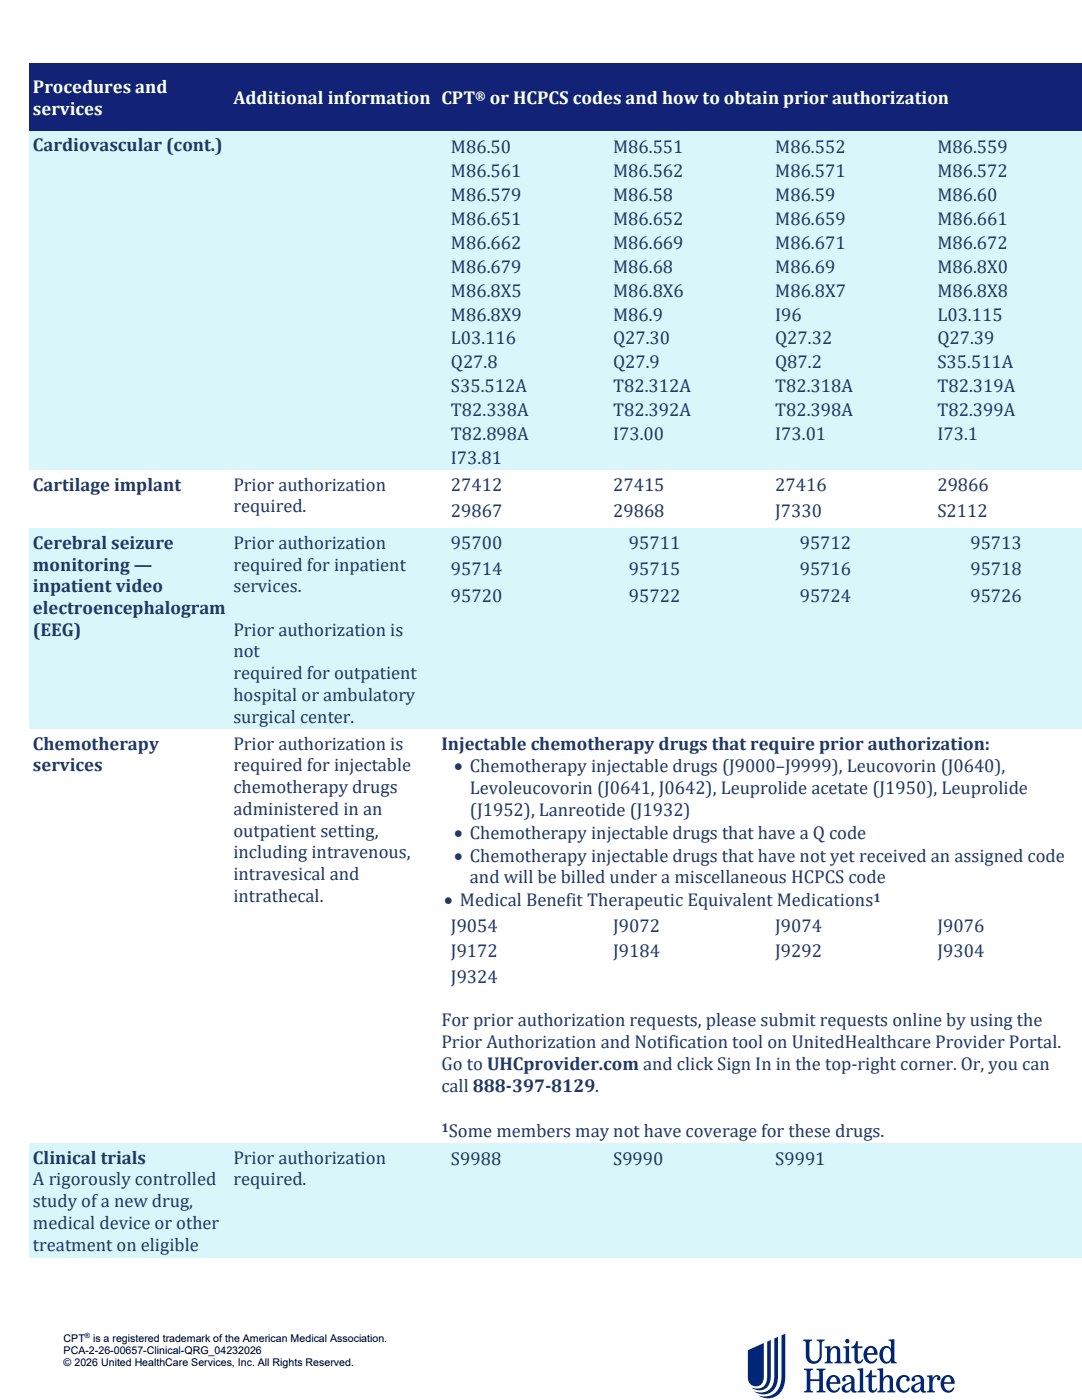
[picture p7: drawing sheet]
<svg xmlns="http://www.w3.org/2000/svg" width="216mm" height="279mm" viewBox="0 0 216 279" stroke-linecap="round" stroke-linejoin="round" font-family="sans-serif">
<g fill="#002677">
<path d="M160.2 267.3h1.8v.3a.45 .45 0 0 0-.5 .4v2.4a1.04 1.04 0 0 0 1 1.3 1.04 1.04 0 0 0 1-1.3v-2.3a.51 .51 0 0 0-.5-.5v-.3h1.5v.3a.51 .51 0 0 0-.5 .5v2.4a1.59 1.59 0 0 1-1.6 1.7 1.59 1.59 0 0 1-1.6-1.7v-2.5a.45 .45 0 0 0-.6-.4z"/>
<path d="M160.4 273.1h1.8v.3a.45 .45 0 0 0-.5 .4v1.5h1.8v-1.5a.44 .44 0 0 0-.6-.4v-.3h1.8v.3a.44 .44 0 0 0-.5 .4v3.4a.44 .44 0 0 0 .5 .4v.3h-1.8v-.3a.44 .44 0 0 0 .6-.4v-1.6h-1.8v1.6a.45 .45 0 0 0 .5 .4v.3h-1.8v-.3a.45 .45 0 0 0 .6-.4v-3.4a.45 .45 0 0 0-.6-.4z"/>
<path d="M164.5 268.7l1.2-.1v.8a1 1 0 0 1 1.1-.8 1 1 0 0 1 .9 1v1.8a.39 .39 0 0 0 .4 .5v.2h-1.6v-.2a.39 .39 0 0 0 .5-.5v-1.7a.58 .58 0 0 0-.5-.7 .58 .58 0 0 0-.7 .5l-.1 .4a2.06 2.06 0 0 0 .2 1.9l.3 .1v.2h-1.7v-.2a.39 .39 0 0 0 .5-.5v-2l-.1-.4h-.4z"/>
<path d="M170.8 267.7h.4v1h.9v.4h-.9v2.2l.1 .3a.48 .48 0 0 0 .7-.4l.3 .1a.88 .88 0 0 1-.9 .9 .88 .88 0 0 1-.9-.9v-2.2h-.6v-.3a1.21 1.21 0 0 0 .9-1.1z"/>
<path d="M168.2 268.7l1.2-.1v2.8a.39 .39 0 0 0 .5 .5v.2h-1.6v-.2a.39 .39 0 0 0 .5-.5l-.1-2.3-.5-.1z"/>
<path d="M184.9 274.5l1.2-.1v.7a.77 .77 0 0 1 .8-.7 .77 .77 0 0 1 .7 .9 .36 .36 0 0 1-.6 .1 .36 .36 0 0 1 .1-.6 .75 .75 0 0 0-1 .8 2.08 2.08 0 0 0 .2 2l.3 .1v.2h-1.7v-.2l.3-.1 .2-.4v-2l-.1-.4h-.4z"/>
<path d="M173.6 273.5h.4v1h.9v.4h-.9v2.1l.1 .4a.48 .48 0 0 0 .7-.4l.3 .1a.88 .88 0 0 1-.9 .9 .88 .88 0 0 1-.9-.9v-2.2h-.6v-.3a1.22 1.22 0 0 0 .9-1.1z"/>
<path d="M179.2 274.9a1.22 1.22 0 0 1 1.4-.5 1.22 1.22 0 0 1 .9 1.1 .36 .36 0 0 1-.6 .1 .36 .36 0 0 1 .1-.6l-.2-.1a.88 .88 0 0 0-1.2 .8 1.22 1.22 0 0 0 1.1 1.8l.6-.6 .3 .1a1.39 1.39 0 0 1-1.5 .9 1.39 1.39 0 0 1-1.2-1.3 2.02 2.02 0 0 1 .3-1.7z"/>
<path d="M171.1 273.2l1.1-.1v4.1l.2 .4 .3 .1v.2h-1.6v-.2l.3-.1 .2-.4v-3.4l-.2-.4h-.3z"/>
<path d="M175.1 273.2l1.1-.1v2.1a1 1 0 0 1 1.1-.8 1 1 0 0 1 .9 1v1.8l.2 .4 .3 .1v.2h-1.7v-.2l.3-.1 .2-.4v-1.7a.58 .58 0 0 0-.5-.7 .58 .58 0 0 0-.6 .5l-.1 .4a2.06 2.06 0 0 0 .1 1.9l.3 .1v.2h-1.6v-.2l.3-.1 .1-.4v-3.4l-.1-.4h-.3z"/>
<path d="M149.2 269.5v5.4a1.61 1.61 0 0 0 1.7 1.8 1.61 1.61 0 0 0 1.5-1.9v-6.8zM153.1 267.7l.7-.3v7.1a2.5 2.5 0 0 1-2.3 3l-.8-.2-.8-.4a2.2 2.2 0 0 0 2.3-.2 2.2 2.2 0 0 0 .9-2.1zM154.5 267.1l.7-.3v7.8a3.1 3.1 0 0 1-2.9 3.7l-.8-.1-1.1-.5a2.85 2.85 0 0 0 3.1-.3 2.85 2.85 0 0 0 1-2.9zM155.9 266.5l.8-.3v8.5a4 4 0 0 1-2.7 4.3h-1.6l-1.1-.5a3.4 3.4 0 0 0 4.6-3z"/>
<path d="M173.3 269.3a.55 .55 0 0 1 .9-.1l.2 .8h-1.4zM172.7 269.1a1.77 1.77 0 0 0-.3 2.1 1.77 1.77 0 0 0 1.8 .9 1.31 1.31 0 0 0 .9-.9l-.3-.1a.88 .88 0 0 1-1 .6 .88 .88 0 0 1-.8-.9v-.4h2.1a1.39 1.39 0 0 0-.7-1.6 1.39 1.39 0 0 0-1.7 .3z"/>
<path d="M176.5 269.2a.76 .76 0 0 1 .9-.1 .76 .76 0 0 1 .4 .8 1.37 1.37 0 0 1-.8 1.9 1.39 1.39 0 0 1-.8-1.9zM177.3 267.4v.2l.5 .2v1.4a1.23 1.23 0 0 0-1.4-.5 1.23 1.23 0 0 0-.9 1.2 1.55 1.55 0 0 0 .3 1.7 1.55 1.55 0 0 0 1.6 .4l.4-.5v.6h1.1v-.2a.39 .39 0 0 1-.4-.5v-4.1z"/>
<path d="M188.6 275.1a.55 .55 0 0 1 1-.1l.2 .8h-1.4zM188.1 274.9a1.77 1.77 0 0 0-.3 2.1 1.77 1.77 0 0 0 1.8 .9 1.31 1.31 0 0 0 .9-.9l-.3-.1a.88 .88 0 0 1-1 .6 .88 .88 0 0 1-.8-.9v-.4h2.1a1.39 1.39 0 0 0-.7-1.6 1.39 1.39 0 0 0-1.7 .3z"/>
<path d="M182.7 276.6l1-.5a1.21 1.21 0 0 1-.7 1.5 .54 .54 0 0 1-.5-.4 .54 .54 0 0 1 .2-.6zM182.1 274.8a.54 .54 0 0 0 0 .9 .36 .36 0 0 0 .5-.2 .36 .36 0 0 0-.2-.5 .74 .74 0 0 1 1-.2 .74 .74 0 0 1 .3 .9 2.7 2.7 0 0 0-1.9 1.1 .96 .96 0 0 0 .7 1.2 .96 .96 0 0 0 1.2-.7v.1a.72 .72 0 0 0 1.1 .5v-.2l-.3-.1-.1-.3v-1.7a1.28 1.28 0 0 0-.9-1.2 1.28 1.28 0 0 0-1.4 .4z"/>
<path d="M168.8 276.6l1.1-.5a1.21 1.21 0 0 1-.8 1.5 .54 .54 0 0 1-.5-.4 .54 .54 0 0 1 .2-.6zM168.3 274.8a.54 .54 0 0 0-.1 .9 .36 .36 0 0 0 .5-.2 .36 .36 0 0 0-.1-.5 .74 .74 0 0 1 .9-.2 .74 .74 0 0 1 .4 .9 2.73 2.73 0 0 0-1.9 1.1 .96 .96 0 0 0 .7 1.2 .96 .96 0 0 0 1.1-.7v.1a.72 .72 0 0 0 1.1 .5v-.2l-.2-.1-.2-.3v-1.7a1.27 1.27 0 0 0-.8-1.2 1.27 1.27 0 0 0-1.4 .4z"/>
<path d="M165.8 275.1a.55 .55 0 0 1 1-.1l.2 .8h-1.4zM165.3 274.9a1.77 1.77 0 0 0-.3 2.1 1.77 1.77 0 0 0 1.8 .9 1.32 1.32 0 0 0 .8-.9l-.3-.1a.88 .88 0 0 1-.9 .6 .88 .88 0 0 1-.8-.9v-.4h2.1a1.39 1.39 0 0 0-.7-1.6 1.39 1.39 0 0 0-1.7 .3z"/>
<circle cx="169.1" cy="267.7" r=".44"/>
</g>
<g fill="#122377">
<path d="M5.8 12.7h40v13.5h-40z" fill-rule="evenodd"/>
<path d="M6.6 15.1h38.4v4.3h-38.4z" fill-rule="evenodd"/>
<path d="M6.6 19.4h38.4v4.4h-38.4z" fill-rule="evenodd"/>
<path d="M45.8 12.7h41.5v13.5h-41.5z" fill-rule="evenodd"/>
<path d="M46.6 17.3h40v4.3h-40z" fill-rule="evenodd"/>
<path d="M5.8 12.7h40v.5h-40z" fill-rule="evenodd"/>
<path d="M45.8 12.7h41.5v.5h-41.5z" fill-rule="evenodd"/>
<path d="M5.8 25.7h40v.5h-40z" fill-rule="evenodd"/>
<path d="M45.8 25.7h41.5v.5h-41.5z" fill-rule="evenodd"/>
</g>
<g fill="#122377">
<path d="M87.3 12.7h128.6v13.5h-128.6z"/>
<path d="M88.1 17.3h127.8v4.3h-127.8z"/>
<path d="M87.3 12.7h128.6v.5h-128.6z"/>
<path d="M87.3 25.7h128.6v.5h-128.6z"/>
</g>
<g fill="#d9f6fa">
<path d="M5.8 26.2h40v67.7h-40z" fill-rule="evenodd"/>
<path d="M6.6 31h38.4v4.4h-38.4z" fill-rule="evenodd"/>
<path d="M6.6 35.4h38.4v4.3h-38.4z" fill-rule="evenodd"/>
<path d="M6.6 39.7h38.4v4.3h-38.4z" fill-rule="evenodd"/>
<path d="M45.8 26.2h41.5v67.7h-41.5z" fill-rule="evenodd"/>
<path d="M88.1 26.7h32.3v4.8h-32.3z" fill-rule="evenodd"/>
<path d="M120.4 26.7h32.4v4.8h-32.4z" fill-rule="evenodd"/>
<path d="M152.8 26.7h32.3v4.8h-32.3z" fill-rule="evenodd"/>
<path d="M88.1 31.5h32.3v4.7h-32.3z" fill-rule="evenodd"/>
<path d="M120.4 31.5h32.4v4.7h-32.4z" fill-rule="evenodd"/>
<path d="M152.8 31.5h32.3v4.7h-32.3z" fill-rule="evenodd"/>
<path d="M88.1 36.2h32.3v4.8h-32.3z" fill-rule="evenodd"/>
<path d="M120.4 36.2h32.4v4.8h-32.4z" fill-rule="evenodd"/>
<path d="M152.8 36.2h32.3v4.8h-32.3z" fill-rule="evenodd"/>
<path d="M88.1 41h32.3v4.7h-32.3z" fill-rule="evenodd"/>
<path d="M120.4 41h32.4v4.7h-32.4z" fill-rule="evenodd"/>
<path d="M152.8 41h32.3v4.7h-32.3z" fill-rule="evenodd"/>
<path d="M88.1 45.7h32.3v4.8h-32.3z" fill-rule="evenodd"/>
<path d="M120.4 45.7h32.4v4.8h-32.4z" fill-rule="evenodd"/>
<path d="M152.8 45.7h32.3v4.8h-32.3z" fill-rule="evenodd"/>
<path d="M88.1 50.5h32.3v4.8h-32.3z" fill-rule="evenodd"/>
<path d="M120.4 50.5h32.4v4.8h-32.4z" fill-rule="evenodd"/>
<path d="M152.8 50.5h32.3v4.8h-32.3z" fill-rule="evenodd"/>
<path d="M88.1 55.3h32.3v4.7h-32.3z" fill-rule="evenodd"/>
<path d="M120.4 55.3h32.4v4.7h-32.4z" fill-rule="evenodd"/>
<path d="M152.8 55.3h32.3v4.7h-32.3z" fill-rule="evenodd"/>
<path d="M88.1 60h32.3v4.8h-32.3z" fill-rule="evenodd"/>
<path d="M120.4 60h32.4v4.8h-32.4z" fill-rule="evenodd"/>
<path d="M152.8 60h32.3v4.8h-32.3z" fill-rule="evenodd"/>
<path d="M88.1 64.8h32.3v4.8h-32.3z" fill-rule="evenodd"/>
<path d="M120.4 64.8h32.4v4.8h-32.4z" fill-rule="evenodd"/>
<path d="M152.8 64.8h32.3v4.8h-32.3z" fill-rule="evenodd"/>
<path d="M88.1 69.6h32.3v4.7h-32.3z" fill-rule="evenodd"/>
<path d="M120.4 69.6h32.4v4.7h-32.4z" fill-rule="evenodd"/>
<path d="M152.8 69.6h32.3v4.7h-32.3z" fill-rule="evenodd"/>
<path d="M88.1 74.3h32.3v4.8h-32.3z" fill-rule="evenodd"/>
<path d="M120.4 74.3h32.4v4.8h-32.4z" fill-rule="evenodd"/>
<path d="M152.8 74.3h32.3v4.8h-32.3z" fill-rule="evenodd"/>
<path d="M88.1 79.1h32.3v4.7h-32.3z" fill-rule="evenodd"/>
<path d="M120.4 79.1h32.4v4.7h-32.4z" fill-rule="evenodd"/>
<path d="M152.8 79.1h32.3v4.7h-32.3z" fill-rule="evenodd"/>
<path d="M88.1 83.8h32.3v4.8h-32.3z" fill-rule="evenodd"/>
<path d="M120.4 83.8h32.4v4.8h-32.4z" fill-rule="evenodd"/>
<path d="M152.8 83.8h32.3v4.8h-32.3z" fill-rule="evenodd"/>
<path d="M88.1 88.6h32.3v4.8h-32.3z" fill-rule="evenodd"/>
<path d="M120.4 88.6h32.4v4.8h-32.4z" fill-rule="evenodd"/>
<path d="M152.8 88.6h32.3v4.8h-32.3z" fill-rule="evenodd"/>
<path d="M5.8 26.2h40v.5h-40z" fill-rule="evenodd"/>
<path d="M45.8 26.2h41.5v.5h-41.5z" fill-rule="evenodd"/>
<path d="M5.8 93.4h40v.5h-40z" fill-rule="evenodd"/>
<path d="M45.8 93.4h41.5v.5h-41.5z" fill-rule="evenodd"/>
</g>
<g fill="#d9f6fa">
<path d="M6.6 26.7h38.4v4.3h-38.4z"/>
<path d="M87.3 26.2h128.6v67.7h-128.6z"/>
<path d="M90 27.1h28.5v4.4h-28.5z"/>
<path d="M122.3 27.1h28.6v4.4h-28.6z"/>
<path d="M154.7 27.1h28.5v4.4h-28.5z"/>
<path d="M185.1 26.7h30.8v4.8h-30.8z"/>
<path d="M187 27.1h28.6v4.4h-28.6z"/>
<path d="M90 31.9h28.5v4.3h-28.5z"/>
<path d="M122.3 31.9h28.6v4.3h-28.6z"/>
<path d="M154.7 31.9h28.5v4.3h-28.5z"/>
<path d="M185.1 31.5h30.8v4.7h-30.8z"/>
<path d="M187 31.9h28.6v4.3h-28.6z"/>
<path d="M90 36.6h28.5v4.4h-28.5z"/>
<path d="M122.3 36.6h28.6v4.4h-28.6z"/>
<path d="M154.7 36.6h28.5v4.4h-28.5z"/>
<path d="M185.1 36.2h30.8v4.8h-30.8z"/>
<path d="M187 36.6h28.6v4.4h-28.6z"/>
<path d="M90 41.4h28.5v4.3h-28.5z"/>
<path d="M122.3 41.4h28.6v4.3h-28.6z"/>
<path d="M154.7 41.4h28.5v4.3h-28.5z"/>
<path d="M185.1 41h30.8v4.7h-30.8z"/>
<path d="M187 41.4h28.6v4.3h-28.6z"/>
<path d="M90 46.2h28.5v4.3h-28.5z"/>
<path d="M122.3 46.2h28.6v4.3h-28.6z"/>
<path d="M154.7 46.2h28.5v4.3h-28.5z"/>
<path d="M185.1 45.7h30.8v4.8h-30.8z"/>
<path d="M187 46.2h28.6v4.3h-28.6z"/>
<path d="M90 50.9h28.5v4.4h-28.5z"/>
<path d="M122.3 50.9h28.6v4.4h-28.6z"/>
<path d="M154.7 50.9h28.5v4.4h-28.5z"/>
<path d="M185.1 50.5h30.8v4.8h-30.8z"/>
<path d="M187 50.9h28.6v4.4h-28.6z"/>
<path d="M90 55.7h28.5v4.3h-28.5z"/>
<path d="M122.3 55.7h28.6v4.3h-28.6z"/>
<path d="M154.7 55.7h28.5v4.3h-28.5z"/>
<path d="M185.1 55.3h30.8v4.7h-30.8z"/>
<path d="M187 55.7h28.6v4.3h-28.6z"/>
<path d="M90 60.5h28.5v4.3h-28.5z"/>
<path d="M122.3 60.5h28.6v4.3h-28.6z"/>
<path d="M154.7 60.5h28.5v4.3h-28.5z"/>
<path d="M185.1 60h30.8v4.8h-30.8z"/>
<path d="M187 60.5h28.6v4.3h-28.6z"/>
<path d="M90 65.2h28.5v4.4h-28.5z"/>
<path d="M122.3 65.2h28.6v4.4h-28.6z"/>
<path d="M154.7 65.2h28.5v4.4h-28.5z"/>
<path d="M185.1 64.8h30.8v4.8h-30.8z"/>
<path d="M187 65.2h28.6v4.4h-28.6z"/>
<path d="M90 70h28.5v4.3h-28.5z"/>
<path d="M122.3 70h28.6v4.3h-28.6z"/>
<path d="M154.7 70h28.5v4.3h-28.5z"/>
<path d="M185.1 69.6h30.8v4.7h-30.8z"/>
<path d="M187 70h28.6v4.3h-28.6z"/>
<path d="M90 74.7h28.5v4.4h-28.5z"/>
<path d="M122.3 74.7h28.6v4.4h-28.6z"/>
<path d="M154.7 74.7h28.5v4.4h-28.5z"/>
<path d="M185.1 74.3h30.8v4.8h-30.8z"/>
<path d="M187 74.7h28.6v4.4h-28.6z"/>
<path d="M90 79.5h28.5v4.3h-28.5z"/>
<path d="M122.3 79.5h28.6v4.3h-28.6z"/>
<path d="M154.7 79.5h28.5v4.3h-28.5z"/>
<path d="M185.1 79.1h30.8v4.7h-30.8z"/>
<path d="M187 79.5h28.6v4.3h-28.6z"/>
<path d="M90 84.3h28.5v4.3h-28.5z"/>
<path d="M122.3 84.3h28.6v4.3h-28.6z"/>
<path d="M154.7 84.3h28.5v4.3h-28.5z"/>
<path d="M185.1 83.8h30.8v4.8h-30.8z"/>
<path d="M187 84.3h28.6v4.3h-28.6z"/>
<path d="M90 89h28.5v4.4h-28.5z"/>
<path d="M185.1 88.6h30.8v4.8h-30.8z"/>
<path d="M87.3 26.2h128.6v.5h-128.6z"/>
<path d="M87.3 93.4h128.6v.5h-128.6z"/>
</g>
<g fill="#fff">
<path d="M5.8 93.9h40v11.6h-40z" fill-rule="evenodd"/>
<path d="M6.6 98.7h38.4v4.4h-38.4z" fill-rule="evenodd"/>
<path d="M45.8 93.9h41.5v11.6h-41.5z" fill-rule="evenodd"/>
<path d="M46.6 98.7h40v4.4h-40z" fill-rule="evenodd"/>
<path d="M88.1 94.4h32.3v5.3h-32.3z" fill-rule="evenodd"/>
<path d="M120.4 94.4h32.4v5.3h-32.4z" fill-rule="evenodd"/>
<path d="M152.8 94.4h32.3v5.3h-32.3z" fill-rule="evenodd"/>
<path d="M88.1 99.7h32.3v5.3h-32.3z" fill-rule="evenodd"/>
<path d="M120.4 99.7h32.4v5.3h-32.4z" fill-rule="evenodd"/>
<path d="M152.8 99.7h32.3v5.3h-32.3z" fill-rule="evenodd"/>
<path d="M5.8 93.9h40v.5h-40z" fill-rule="evenodd"/>
<path d="M45.8 93.9h41.5v.5h-41.5z" fill-rule="evenodd"/>
<path d="M5.8 105h40v.5h-40z" fill-rule="evenodd"/>
<path d="M45.8 105h41.5v.5h-41.5z" fill-rule="evenodd"/>
</g>
<g fill="#fff">
<path d="M6.6 94.4h38.4v4.3h-38.4z"/>
<path d="M46.6 94.4h40v4.3h-40z"/>
<path d="M87.3 93.9h128.6v11.6h-128.6z"/>
<path d="M90 94.4h28.5v4.3h-28.5z"/>
<path d="M122.3 94.4h28.6v4.3h-28.6z"/>
<path d="M154.7 94.4h28.5v4.3h-28.5z"/>
<path d="M185.1 94.4h30.8v5.3h-30.8z"/>
<path d="M187 94.4h28.6v4.3h-28.6z"/>
<path d="M90 99.7h28.5v4.3h-28.5z"/>
<path d="M122.3 99.7h28.6v4.3h-28.6z"/>
<path d="M154.7 99.7h28.5v4.3h-28.5z"/>
<path d="M185.1 99.7h30.8v5.3h-30.8z"/>
<path d="M187 99.7h28.6v4.3h-28.6z"/>
<path d="M87.3 93.9h128.6v.5h-128.6z"/>
<path d="M87.3 105h128.6v.5h-128.6z"/>
</g>
<g fill="#d9f6fa">
<path d="M5.8 105.5h40v40.1h-40z" fill-rule="evenodd"/>
<path d="M6.6 110.3h38.4v4.4h-38.4z" fill-rule="evenodd"/>
<path d="M6.6 114.7h38.4v4.3h-38.4z" fill-rule="evenodd"/>
<path d="M6.6 119h38.4v4.4h-38.4z" fill-rule="evenodd"/>
<path d="M6.6 123.4h38.4v4.3h-38.4z" fill-rule="evenodd"/>
<path d="M45.8 105.5h41.5v40.1h-41.5z" fill-rule="evenodd"/>
<path d="M46.6 110.3h40v4.4h-40z" fill-rule="evenodd"/>
<path d="M46.6 114.7h40v4.3h-40z" fill-rule="evenodd"/>
<path d="M46.6 119h40v4.4h-40z" fill-rule="evenodd"/>
<path d="M46.6 123.4h40v4.3h-40z" fill-rule="evenodd"/>
<path d="M46.6 127.7h40v4.3h-40z" fill-rule="evenodd"/>
<path d="M46.6 132h40v4.4h-40z" fill-rule="evenodd"/>
<path d="M46.6 136.4h40v4.3h-40z" fill-rule="evenodd"/>
<path d="M88.1 106h35.5v5.3h-35.5z" fill-rule="evenodd"/>
<path d="M123.6 106h34.1v5.3h-34.1z" fill-rule="evenodd"/>
<path d="M157.7 106h34v5.3h-34z" fill-rule="evenodd"/>
<path d="M88.1 111.3h35.5v5.3h-35.5z" fill-rule="evenodd"/>
<path d="M123.6 111.3h34.1v5.3h-34.1z" fill-rule="evenodd"/>
<path d="M157.7 111.3h34v5.3h-34z" fill-rule="evenodd"/>
<path d="M88.1 116.6h35.5v5.3h-35.5z" fill-rule="evenodd"/>
<path d="M123.6 116.6h34.1v5.3h-34.1z" fill-rule="evenodd"/>
<path d="M157.7 116.6h34v5.3h-34z" fill-rule="evenodd"/>
<path d="M5.8 105.5h40v.5h-40z" fill-rule="evenodd"/>
<path d="M45.8 105.5h41.5v.5h-41.5z" fill-rule="evenodd"/>
<path d="M5.8 145.1h40v.5h-40z" fill-rule="evenodd"/>
<path d="M45.8 145.1h41.5v.5h-41.5z" fill-rule="evenodd"/>
</g>
<g fill="#d9f6fa">
<path d="M6.6 106h38.4v4.3h-38.4z"/>
<path d="M46.6 106h40v4.3h-40z"/>
<path d="M46.6 140.7h40v4.4h-40z"/>
<path d="M87.3 105.5h128.6v40.1h-128.6z"/>
<path d="M90 106h31.7v4.3h-31.7z"/>
<path d="M125.5 106h30.3v4.3h-30.3z"/>
<path d="M159.6 106h30.2v4.3h-30.2z"/>
<path d="M191.7 106h24.2v5.3h-24.2z"/>
<path d="M193.6 106h22v4.3h-22z"/>
<path d="M90 111.3h31.7v4.3h-31.7z"/>
<path d="M125.5 111.3h30.3v4.3h-30.3z"/>
<path d="M159.6 111.3h30.2v4.3h-30.2z"/>
<path d="M191.7 111.3h24.2v5.3h-24.2z"/>
<path d="M193.6 111.3h22v4.3h-22z"/>
<path d="M90 116.6h31.7v4.3h-31.7z"/>
<path d="M125.5 116.6h30.3v4.3h-30.3z"/>
<path d="M159.6 116.6h30.2v4.3h-30.2z"/>
<path d="M191.7 116.6h24.2v5.3h-24.2z"/>
<path d="M193.6 116.6h22v4.3h-22z"/>
<path d="M87.3 105.5h128.6v.5h-128.6z"/>
<path d="M87.3 145.1h128.6v.5h-128.6z"/>
</g>
<g fill="#fff">
<path d="M5.8 145.6h40v82.6h-40z" fill-rule="evenodd"/>
<path d="M6.6 150.4h38.4v4.4h-38.4z" fill-rule="evenodd"/>
<path d="M6.6 154.8h38.4v4.3h-38.4z" fill-rule="evenodd"/>
<path d="M45.8 145.6h41.5v82.6h-41.5z" fill-rule="evenodd"/>
<path d="M46.6 150.4h40v4.4h-40z" fill-rule="evenodd"/>
<path d="M46.6 154.8h40v4.3h-40z" fill-rule="evenodd"/>
<path d="M46.6 159.1h40v4.4h-40z" fill-rule="evenodd"/>
<path d="M46.6 163.5h40v4.3h-40z" fill-rule="evenodd"/>
<path d="M46.6 167.8h40v4.3h-40z" fill-rule="evenodd"/>
<path d="M46.6 172.1h40v4.4h-40z" fill-rule="evenodd"/>
<path d="M46.6 176.5h40v4.3h-40z" fill-rule="evenodd"/>
<path d="M46.6 180.8h40v4.4h-40z" fill-rule="evenodd"/>
<path d="M88.1 181.7h32.3v5.1h-32.3z" fill-rule="evenodd"/>
<path d="M120.4 181.7h32.4v5.1h-32.4z" fill-rule="evenodd"/>
<path d="M152.8 181.7h32.3v5.1h-32.3z" fill-rule="evenodd"/>
<path d="M88.1 186.8h32.3v5.1h-32.3z" fill-rule="evenodd"/>
<path d="M120.4 186.8h32.4v5.1h-32.4z" fill-rule="evenodd"/>
<path d="M152.8 186.8h32.3v5.1h-32.3z" fill-rule="evenodd"/>
<path d="M88.1 191.9h32.3v5.1h-32.3z" fill-rule="evenodd"/>
<path d="M120.4 191.9h32.4v5.1h-32.4z" fill-rule="evenodd"/>
<path d="M152.8 191.9h32.3v5.1h-32.3z" fill-rule="evenodd"/>
<path d="M5.8 145.6h40v.5h-40z" fill-rule="evenodd"/>
<path d="M45.8 145.6h41.5v.5h-41.5z" fill-rule="evenodd"/>
<path d="M5.8 227.7h40v.5h-40z" fill-rule="evenodd"/>
<path d="M45.8 227.7h41.5v.5h-41.5z" fill-rule="evenodd"/>
</g>
<g fill="#fff">
<path d="M6.6 146.1h38.4v4.3h-38.4z"/>
<path d="M46.6 146.1h40v4.3h-40z"/>
<path d="M87.3 145.6h128.6v82.6h-128.6z"/>
<path d="M88.1 146.1h127.8v4.3h-127.8z"/>
<path d="M88.1 150.4h127.8v4.6h-127.8z"/>
<path d="M88.1 155h127.8v4.3h-127.8z"/>
<path d="M88.1 159.3h127.8v4.4h-127.8z"/>
<path d="M88.1 163.7h127.8v4.5h-127.8z"/>
<path d="M88.1 168.2h127.8v4.6h-127.8z"/>
<path d="M88.1 172.8h127.8v4.3h-127.8z"/>
<path d="M88.1 177.1h127.8v4.6h-127.8z"/>
<path d="M90 182.4h28.5v4.4h-28.5z"/>
<path d="M122.3 182.4h28.6v4.4h-28.6z"/>
<path d="M154.7 182.4h28.5v4.4h-28.5z"/>
<path d="M185.1 181.7h30.8v5.1h-30.8z"/>
<path d="M187 182.4h28.6v4.4h-28.6z"/>
<path d="M90 187.5h28.5v4.4h-28.5z"/>
<path d="M122.3 187.5h28.6v4.4h-28.6z"/>
<path d="M154.7 187.5h28.5v4.4h-28.5z"/>
<path d="M185.1 186.8h30.8v5.1h-30.8z"/>
<path d="M187 187.5h28.6v4.4h-28.6z"/>
<path d="M90 192.7h28.5v4.3h-28.5z"/>
<path d="M185.1 191.9h30.8v5.1h-30.8z"/>
<path d="M88.1 197h127.8v4.3h-127.8z"/>
<path d="M88.1 201.3h127.8v4.4h-127.8z"/>
<path d="M88.1 205.7h127.8v4.3h-127.8z"/>
<path d="M88.1 210h127.8v4.4h-127.8z"/>
<path d="M88.1 214.4h127.8v4.3h-127.8z"/>
<path d="M88.1 218.7h127.8v4.7h-127.8z"/>
<path d="M88.1 223.4h127.8v4.3h-127.8z"/>
<path d="M87.3 145.6h128.6v.5h-128.6z"/>
<path d="M87.3 227.7h128.6v.5h-128.6z"/>
</g>
<g fill="#d9f6fa">
<path d="M5.8 228.2h40v22.7h-40z" fill-rule="evenodd"/>
<path d="M6.6 233h38.4v4.4h-38.4z" fill-rule="evenodd"/>
<path d="M6.6 237.4h38.4v4.3h-38.4z" fill-rule="evenodd"/>
<path d="M6.6 241.7h38.4v4.4h-38.4z" fill-rule="evenodd"/>
<path d="M45.8 228.2h41.5v22.7h-41.5z" fill-rule="evenodd"/>
<path d="M46.6 233h40v4.4h-40z" fill-rule="evenodd"/>
<path d="M88.1 228.7h32.3v4.8h-32.3z" fill-rule="evenodd"/>
<path d="M120.4 228.7h32.4v4.8h-32.4z" fill-rule="evenodd"/>
<path d="M152.8 228.7h32.3v4.8h-32.3z" fill-rule="evenodd"/>
<path d="M5.8 228.2h40v.5h-40z" fill-rule="evenodd"/>
<path d="M45.8 228.2h41.5v.5h-41.5z" fill-rule="evenodd"/>
<path d="M5.8 250.4h40v.5h-40z" fill-rule="evenodd"/>
<path d="M45.8 250.4h41.5v.5h-41.5z" fill-rule="evenodd"/>
</g>
<g fill="#d9f6fa">
<path d="M6.6 228.7h38.4v4.3h-38.4z"/>
<path d="M6.6 246.1h38.4v4.3h-38.4z"/>
<path d="M46.6 228.7h40v4.3h-40z"/>
<path d="M87.3 228.2h128.6v22.7h-128.6z"/>
<path d="M90 228.9h28.5v4.4h-28.5z"/>
<path d="M122.3 228.9h28.6v4.4h-28.6z"/>
<path d="M154.7 228.9h28.5v4.4h-28.5z"/>
<path d="M185.1 228.7h30.8v4.8h-30.8z"/>
<path d="M87.3 228.2h128.6v.5h-128.6z"/>
<path d="M87.3 250.4h128.6v.5h-128.6z"/>
</g>
<g font-size="3.7" fill="#fff">
<text x="6.6" y="18.6">Procedures and</text>
<text x="6.6" y="22.9">services</text>
<text x="46.6" y="20.8">Additional information</text>
<text x="88.1" y="20.8">CPT</text>
<text x="97.8" y="20.8">or HCPCS codes and how to obtain prior authorization</text>
</g>
<g font-size="3.7" fill="#1f3864">
<text x="6.6" y="30.2">Cardiovascular (cont.)</text>
<text x="90" y="30.6">M86.50</text>
<text x="90" y="35.4">M86.561</text>
<text x="122.3" y="30.6">M86.551</text>
<text x="122.3" y="35.4">M86.562</text>
<text x="154.7" y="30.6">M86.552</text>
<text x="154.7" y="35.4">M86.571</text>
<text x="187" y="30.6">M86.559</text>
<text x="187" y="35.4">M86.572</text>
<text x="90" y="40.2">M86.579</text>
<text x="122.3" y="40.2">M86.58</text>
<text x="154.7" y="40.2">M86.59</text>
<text x="187" y="40.2">M86.60</text>
<text x="90" y="44.9">M86.651</text>
<text x="122.3" y="44.9">M86.652</text>
<text x="154.7" y="44.9">M86.659</text>
<text x="187" y="44.9">M86.661</text>
<text x="90" y="49.7">M86.662</text>
<text x="122.3" y="49.7">M86.669</text>
<text x="154.7" y="49.7">M86.671</text>
<text x="187" y="49.7">M86.672</text>
<text x="90" y="54.4">M86.679</text>
<text x="90" y="59.2">M86.8X5</text>
<text x="122.3" y="54.4">M86.68</text>
<text x="122.3" y="59.2">M86.8X6</text>
<text x="154.7" y="54.4">M86.69</text>
<text x="154.7" y="59.2">M86.8X7</text>
<text x="187" y="54.4">M86.8X0</text>
<text x="187" y="59.2">M86.8X8</text>
<text x="90" y="64">M86.8X9</text>
<text x="122.3" y="64">M86.9</text>
<text x="154.7" y="64">I96</text>
<text x="187" y="64">L03.115</text>
<text x="90" y="68.7">L03.116</text>
<text x="122.3" y="68.7">Q27.30</text>
<text x="154.7" y="68.7">Q27.32</text>
<text x="187" y="68.7">Q27.39</text>
<text x="90" y="73.5">Q27.8</text>
<text x="122.3" y="73.5">Q27.9</text>
<text x="154.7" y="73.5">Q87.2</text>
<text x="187" y="73.5">S35.511A</text>
<text x="90" y="78.3">S35.512A</text>
<text x="90" y="83">T82.338A</text>
<text x="122.3" y="78.3">T82.312A</text>
<text x="122.3" y="83">T82.392A</text>
<text x="154.7" y="78.3">T82.318A</text>
<text x="154.7" y="83">T82.398A</text>
<text x="187" y="78.3">T82.319A</text>
<text x="187" y="83">T82.399A</text>
<text x="90" y="87.8">T82.898A</text>
<text x="122.3" y="87.8">I73.00</text>
<text x="154.7" y="87.8">I73.01</text>
<text x="187" y="87.8">I73.1</text>
<text x="90" y="92.5">I73.81</text>
<text x="6.6" y="97.9">Cartilage implant</text>
<text x="46.6" y="97.9">Prior authorization</text>
<text x="90" y="97.9">27412</text>
<text x="122.3" y="97.9">27415</text>
<text x="154.7" y="97.9">27416</text>
<text x="187" y="97.9">29866</text>
<text x="46.6" y="102.2">required.</text>
<text x="90" y="103.2">29867</text>
<text x="122.3" y="103.2">29868</text>
<text x="154.7" y="103.2">J7330</text>
<text x="187" y="103.2">S2112</text>
<text x="6.6" y="109.5">Cerebral seizure</text>
<text x="6.6" y="113.9">monitoring —</text>
<text x="46.6" y="109.5">Prior authorization</text>
<text x="46.6" y="113.9">required for inpatient</text>
<text x="90" y="109.5">95700</text>
<text x="125.5" y="109.5">95711</text>
<text x="159.6" y="109.5">95712</text>
<text x="193.6" y="109.5">95713</text>
<text x="6.6" y="118.2">inpatient video</text>
<text x="46.6" y="118.2">services.</text>
<text x="90" y="114.8">95714</text>
<text x="125.5" y="114.8">95715</text>
<text x="159.6" y="114.8">95716</text>
<text x="193.6" y="114.8">95718</text>
<text x="6.6" y="122.5">electroencephalogram</text>
<text x="90" y="120.1">95720</text>
<text x="125.5" y="120.1">95722</text>
<text x="159.6" y="120.1">95724</text>
<text x="193.6" y="120.1">95726</text>
<text x="6.6" y="126.9">(EEG)</text>
<text x="46.6" y="126.9">Prior authorization is</text>
<text x="46.6" y="131.2">not</text>
<text x="46.6" y="135.6">required for outpatient</text>
<text x="46.6" y="139.9">hospital or ambulatory</text>
<text x="6.6" y="149.6">Chemotherapy</text>
<text x="46.6" y="144.3">surgical center.</text>
<text x="46.6" y="149.6">Prior authorization is</text>
<text x="88.1" y="149.6">Injectable chemotherapy drugs that require prior authorization:</text>
<text x="6.6" y="153.9">services</text>
<text x="46.6" y="153.9">required for injectable</text>
<text x="90.6" y="154.2">• Chemotherapy injectable drugs (J9000–J9999), Leucovorin (J0640),</text>
<text x="46.6" y="158.3">chemotherapy drugs</text>
<text x="93.8" y="158.5">Levoleucovorin (J0641, J0642), Leuprolide acetate (J1950), Leuprolide</text>
<text x="46.6" y="162.6">administered in an</text>
<text x="46.6" y="167">outpatient setting,</text>
<text x="90.6" y="167.4">• Chemotherapy injectable drugs that have a Q code</text>
<text x="93.8" y="162.8">(J1952), Lanreotide (J1932)</text>
<text x="46.6" y="171.3">including intravenous,</text>
<text x="90.6" y="171.9">• Chemotherapy injectable drugs that have not yet received an assigned code</text>
<text x="46.6" y="175.7">intravesical and</text>
<text x="93.8" y="176.3">and will be billed under a miscellaneous HCPCS code</text>
<text x="46.6" y="180">intrathecal.</text>
<text x="88.6" y="180.8">• Medical Benefit Therapeutic Equivalent Medications</text>
<text x="90" y="185.9">J9054</text>
<text x="122.3" y="185.9">J9072</text>
<text x="154.7" y="185.9">J9074</text>
<text x="187" y="185.9">J9076</text>
<text x="90" y="191.1">J9172</text>
<text x="122.3" y="191.1">J9184</text>
<text x="154.7" y="191.1">J9292</text>
<text x="187" y="191.1">J9304</text>
<text x="90" y="196.2">J9324</text>
<text x="88.1" y="204.9">For prior authorization requests, please submit requests online by using the</text>
<text x="88.1" y="209.2">Prior Authorization and Notification tool on UnitedHealthcare Provider Portal.</text>
<text x="88.1" y="213.6">Go to UHCprovider.com and click Sign In in the top-right corner. Or, you can</text>
<text x="88.1" y="217.9">call 888-397-8129.</text>
<text x="89.5" y="226.9">Some members may not have coverage for these drugs.</text>
<text x="6.6" y="232.2">Clinical trials</text>
<text x="46.6" y="232.2">Prior authorization</text>
<text x="90" y="232.4">S9988</text>
<text x="122.3" y="232.4">S9990</text>
<text x="154.7" y="232.4">S9991</text>
<text x="6.6" y="236.6">A rigorously controlled</text>
<text x="46.6" y="236.6">required.</text>
<text x="6.6" y="240.9">study of a new drug,</text>
<text x="6.6" y="245.3">medical device or other</text>
<text x="6.6" y="249.6">treatment on eligible</text>
</g>
<text font-size="2.5" fill="#fff" x="94.8" y="19.9">®</text>
<g font-size="2.5" fill="#1f3864">
<text x="174.3" y="179.9">1</text>
<text x="88.1" y="226">1</text>
</g>
<g font-size="2.1">
<text x="12.7" y="267.7">CPT</text>
<text x="18.6" y="267.7">is a registered trademark of the American Medical Association.</text>
<text x="12.7" y="270.2">PCA-2-26-00657-Clinical-QRG_04232026</text>
<text x="12.7" y="272.6">© 2026 United HealthCare Services, Inc. All Rights Reserved.</text>
</g>
<text font-size="1.4" x="16.9" y="267">®</text>
</svg>
